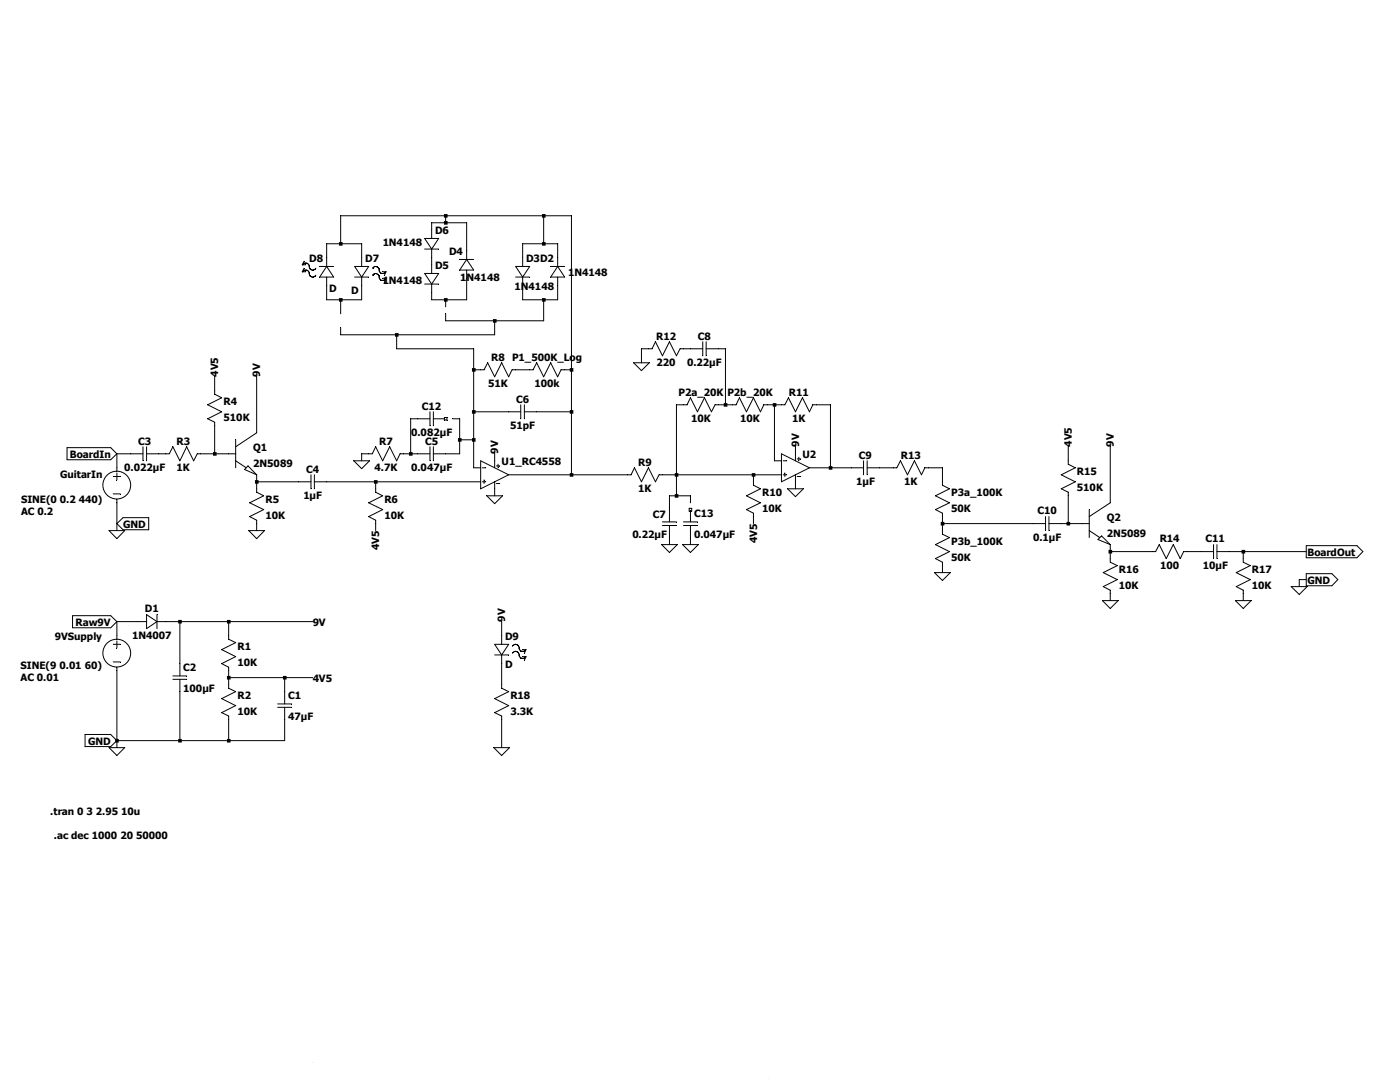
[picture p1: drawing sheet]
<svg xmlns="http://www.w3.org/2000/svg" width="279mm" height="216mm" viewBox="0 0 279 216" stroke-linecap="round" stroke-linejoin="round" font-family="sans-serif">
<g fill="none" stroke="#000" stroke-width=".2">
<path d="M102.9 53.2h2.8l-1.4 2.1zM102.9 55.3h2.8M104.3 51.4v1.8M104.3 55.3v1.7M109.9 53.2h2.8M111.3 53.2l1.4 2.1h-2.8zM111.3 51.4v1.8M111.3 55.3v1.7M42.8 78v.7l1.4 .7-2.8 1.4 2.8 1.4-2.8 1.4 1.4 .6v.8M95.9 73.8h.7l.7-1.4 1.4 2.8 1.4-2.8 1.4 2.8 .7-1.4h.7M105.7 73.8h.7l.7-1.4 1.4 2.8 1.4-2.8 1.4 2.8 .7-1.4h.7M129.4 69.6h.7l.7-1.4 1.4 2.8 1.4-2.8 1.4 2.8 .7-1.4h.7"/>
<path d="M137.8 69.6h2.5M140.3 68.2v2.8M140.9 69.6h2.5M140.9 68.2v2.8M22.6 95.1h1.4M22.6 98.6h1.4M23.3 93.3v.7M23.3 94.4v1.4M23.3 99.6v.7M26.1 90.6h2.4M28.5 89.2v2.7M29.3 90.6h2.4"/>
<path d="M29.3 89.2v2.7M33.1 90.6h.7l.7-1.4 1.4 2.7 1.4-2.7 1.4 2.7 .7-1.3h.6M45.6 90.6h1.4M47 91.9l2.1 1.4M47 87.8v5.5M49.5 93l1.7 1.7-2.4-1zM51.2 86.4l-4.2 2.8M51.2 97.5v.7l1.4 .7-2.8 1.4 2.8 1.4-2.8 1.4 1.4 .7v.7M59.6 96.1h2.5M62.1 94.7v2.8M62.7 96.1h2.5M62.7 94.7v2.8"/>
<path d="M73.6 90.6h.7l.7-1.4 1.4 2.7 1.4-2.7 1.4 2.7 .6-1.3h.8M75 97.5v.7l1.4 .7-2.8 1.4 2.8 1.4-2.8 1.4 1.4 .7v.7M83.4 90.6h2.4M83.4 83.6h2.4M85.8 82.2v2.8M85.8 89.2v2.7M86.5 90.6h2.4M86.5 82.2v2.8M86.5 89.2v2.7M86.5 83.6h2.4M88.7 83.3h.5v.5h-.5zM95.9 91.9l5.6 2.8-5.6 2.8z"/>
<path d="M96.3 96.1h.6M96.3 93.3h.6M96.6 95.8v.7M98.7 91.9v1.4M98.7 96.1v1.4M99.1 93h.6M99.1 96.5h.6M99.4 92.6v.7M101.5 82.2h2.4M103.9 80.8v2.8M104.6 82.2h2.5M104.6 80.8v2.8"/>
<path d="M125.2 94.7h.7l.7-1.4 1.4 2.8 1.4-2.8 1.4 2.8 .7-1.4h.7M136.4 80.8h.7l.7-1.4 1.4 2.8 1.4-2.8 1.4 2.8 .7-1.4h.7M146.2 80.8h.7l.7-1.4 1.4 2.8 1.4-2.8 1.4 2.8 .6-1.4h.8M150.4 96.1v.7l1.4 .7-2.8 1.4 2.8 1.4-2.8 1.4 1.4 .7v.7M156 80.8h.6l.8-1.4 1.3 2.8 1.4-2.8 1.4 2.8 .7-1.4h.7M156 90.6l5.5 2.7-5.5 2.8zM156.3 94.7h.7M156.3 91.9h.7M156.6 94.4v.7M158.7 90.6v1.3M158.7 94.7v1.4M159.1 95.1h.7"/>
<path d="M159.1 91.6h.7M159.4 91.2v.7M169.9 93.3h2.4M172.3 91.9v2.8M173.1 93.3h2.4M173.1 91.9v2.8M178.3 93.3h.7l.7-1.4 1.4 2.8 1.4-2.8 1.4 2.8 .7-1.4h.7M188.1 96.1v.7l1.4 .7-2.8 1.4 2.8 1.4-2.8 1.4 1.4 .7v.7M213.2 91.9v.7l1.4 .7-2.8 1.4 2.8 1.4-2.8 1.4 1.4 .7v.7M132.2 104.1h2.8M132.2 104.9h2.8M133.6 101.7v2.4"/>
<path d="M133.6 104.9v2.4M188.1 105.9v.7l1.4 .7-2.8 1.4 2.8 1.4-2.8 1.4 1.4 .7v.7M206.2 104.5h2.5M208.7 103.1v2.8M209.3 104.5h2.5M209.3 103.1v2.8M216 104.5h1.4M217.4 105.9l2.1 1.4M217.4 101.7v5.6M219.1 107.7l.7-.8 1.8 1.8zM221.6 100.3l-4.2 2.8M221.6 111.5v.7l1.4 .7-2.8 1.4 2.8 1.4-2.8 1.4 1.4 .7v.6"/>
<path d="M230 110.1h.6l.8-1.4 1.3 2.8 1.4-2.8 1.4 2.8 .7-1.4h.7M239.7 110.1h2.5M242.2 108.7v2.8M242.9 110.1h2.4M242.9 108.7v2.8M248.1 111.5v.7l1.4 .7-2.8 1.4 2.8 1.4-2.8 1.4 1.4 .7v.6M22.6 128.6h1.4M22.6 132.1h1.4M23.3 126.8v.8M23.3 127.9v1.4M23.3 133.1v.7M27.5 124h1.8"/>
<path d="M29.3 122.6l2 1.4-2 1.4zM31.3 122.6v2.8M31.3 124h1.8M34.5 134.9h2.8M34.5 135.6h2.8M35.9 132.4v2.5M35.9 135.6v2.4M45.6 126.8v.8l1.4 .6-2.8 1.4 2.8 1.4-2.8 1.4 1.4 .7v.7M45.6 136.6v.7l1.4 .7-2.8 1.4 2.8 1.4-2.8 1.4 1.4 .7v.7M56.8 138v2.5M55.4 140.5h2.8M55.4 141.1h2.8"/>
<path d="M56.8 141.1v2.5"/>
<circle cx="23.3" cy="96.8" r="2.77"/>
<circle cx="23.3" cy="130.3" r="2.77"/>
</g>
<path d="M136.4 104.1h2.8M136.4 104.9h2.8M137.5 101.4h.5v.6h-.5zM137.8 101.7v2.4M137.8 104.9v2.4" fill="none" stroke="#000" stroke-width=".2"/>
<g fill="none" stroke="#000" stroke-width=".2">
<path d="M60.4 54.3l.3-.4a.86 .86 0 0 1 1.1 1 .68 .68 0 0 0 .6 .4 .68 .68 0 0 0 .6-.4M60.4 52.9l.3-.4a.86 .86 0 0 1 1.1 1 .68 .68 0 0 0 .6 .4 .68 .68 0 0 0 .6-.4M60.7 53.6l-.4 .6h.7M60.7 52.2l-.4 .6h.7M63.8 53.2h2.8M65.2 53.2l1.4 2.1h-2.8zM65.2 53.2v-4.6h7v4.6M65.2 55.3v4.5h7v-4.5M68 48.6v-5.5h46v51.6M68 59.8v2.8M70.8 55.3h2.8M70.8 53.2h2.8l-1.4 2.1z"/>
<path d="M74.3 54.9a.74 .74 0 0 1 .9-.3 .74 .74 0 0 1 .5 .9 .71 .71 0 0 0 .6 .5 .71 .71 0 0 0 .7-.4M74.3 53.6a.74 .74 0 0 1 .9-.4 .74 .74 0 0 1 .5 .9 .71 .71 0 0 0 .6 .5 .71 .71 0 0 0 .7-.4M76.4 54.2h.6l-.3 .7M76.4 55.6h.6l-.3 .7M84.8 56.7h2.7M84.8 54.6h2.7l-1.4 2.1zM84.8 49.7h2.7M84.8 47.6h2.7l-1.4 2.1zM86.1 47.6v-3.2h7v7.4M86.1 49.7v4.9M88.9 43.1v1.3M88.9 59.8v1.4"/>
<path d="M91.7 51.8h2.8M93.1 51.8l1.4 2.1h-2.8zM93.1 53.9v5.9h-7v-3.1M104.3 51.4v-2.8h7v2.8M104.3 57v2.8h7v-2.8M108.5 59.8v4.2h-19.6v-1.4M108.5 43.1v5.5M42.8 75.2v2.8M51.2 75.2v11.2M79.2 66.8v2.8h15.3v23.7h1.4M94.5 73.8h1.4M98.7 64v2.8h-30.7v-1.4"/>
<path d="M102.9 73.8h2.8M112.7 73.8h1.3M126.4 72.4h3.2l-1.6 1.6zM129.4 69.6h-1.4v2.8M136.4 69.6h1.4M143.4 69.6h1.4v11.2M13.4 89.3h8.7l1.2 1.3-1.2 1.1h-8.7zM23.3 90.6h2.8M23.3 90.6v2.7M31.7 90.6h1.4M40 90.6h5.6M42.8 85v5.6"/>
<path d="M51.2 94.7v2.8M51.2 96.1h8.4M65.2 96.1h30.7M70.6 91.9h3.1l-1.5 1.6zM73.6 90.6h-1.4v1.3M75 96.1v1.4M80.6 90.6h2.8M83.4 83.6h-1.4v7M90.3 83.6h1.4v7h-2.8M91.7 87.8h2.8M94.5 82.2h7M97.2 98.9h3.1l-1.6 1.6z"/>
<path d="M98.7 90.6v1.3M98.7 97.5v1.4M101.5 94.7h23.7M107.1 82.2h6.9M132.2 94.7h23.8M136.4 80.8h-1.4v18.1M143.4 80.8h2.8M150.4 94.7v1.4M153.2 80.8h2.8M154.6 80.8v11.1h1.4M157.2 97.5h3.1l-1.6 1.6zM158.7 89.2v1.4"/>
<path d="M158.7 96.1v1.4M161.5 93.3h8.4M162.9 80.8h2.8v12.5M175.5 93.3h2.8M185.3 93.3h2.8v2.8M213.2 89.2v2.7M213.2 98.9v5.6M221.6 89.2v11.1M21.8 105.9h3.1l-1.6 1.6zM23.3 104.5l1.3-1.2h5.1v2.4h-5.1zM23.3 100.3v5.6M49.7 105.9h3.1l-1.6 1.6z"/>
<path d="M51.2 104.5v1.4M75 104.5v1.4M132 108.7h3.2l-1.6 1.5zM133.6 107.3v1.4M136.2 108.7h3.2l-1.6 1.5zM137.8 100.3v-1.4h-4.2v2.8M137.8 107.3v1.4M150.4 103.1v1.4M186.5 114.3h3.2l-1.6 1.5zM188.1 103.1v2.8M188.1 112.9v1.4M188.1 104.5h18.1"/>
<path d="M211.8 104.5h4.2M220 119.8h3.1l-1.5 1.6zM221.6 108.7v2.8M221.6 118.4v1.4M221.6 110.1h8.4M236.9 110.1h2.8M245.3 110.1h15.4M246.5 119.8h3.2l-1.6 1.6zM248.1 110.1v1.4M248.1 118.4v1.4M257.7 117.1h3.2l-1.6 1.5zM260.7 108.9h10.1l1.2 1.2-1.2 1.2h-10.1z"/>
<path d="M260.7 114.5h5.1l1.2 1.2-1.2 1.2h-5.1zM260.7 115.7h-1.4v1.4M14.5 122.9h7.6l1.2 1.1-1.2 1.3h-7.6zM23.3 124v2.8M23.3 133.8v15.4M23.3 124h4.2M33.1 124h29.3M35.9 124v8.4M35.9 138v9.8M45.6 124v2.8M45.6 133.8v2.8M45.6 135.2h16.8"/>
<path d="M56.8 135.2v2.8M98.7 130.7h2.8M98.7 128.6h2.8l-1.4 2.1zM100.1 124v4.6M100.1 130.7v6.6l1.4 .7-2.8 1.4 2.8 1.4-2.8 1.4 1.4 .7v6.3M102.3 128.9a.74 .74 0 0 1 .9-.2 .74 .74 0 0 1 .4 .8 .67 .67 0 0 0 .6 .5 .67 .67 0 0 0 .7-.4M102.3 130.3a.74 .74 0 0 1 .9-.3 .74 .74 0 0 1 .4 .9 .67 .67 0 0 0 .6 .5 .67 .67 0 0 0 .7-.4M104.3 129.6h.7l-.4 .7M104.3 131h.7l-.4 .7M17 146.6h5.1l1.2 1.2-1.2 1.2h-5.1zM21.8 149.2h3.1l-1.6 1.5zM45.6 143.6v4.2"/>
<path d="M56.8 143.6v4.2h-33.5M98.6 149.2h3.1l-1.6 1.5z"/>
</g>
<path d="M23 147.4h.7v.8h-.7zM35.6 123.7h.7v.7h-.7zM35.6 147.4h.7v.8h-.7zM42.5 90.2h.7v.7h-.7zM45.3 123.7h.7v.7h-.7zM45.3 134.9h.7v.7h-.7zM45.3 147.4h.7v.8h-.7zM50.9 95.8h.7v.7h-.7zM56.5 134.9h.7v.7h-.7zM67.6 48.3h.8v.7h-.8zM67.6 59.5h.8v.7h-.8zM74.6 95.8h.8v.7h-.8zM78.8 66.5h.7v.7h-.7zM81.6 90.2h.7v.7h-.7zM88.6 42.7h.7v.7h-.7zM88.6 44.1h.7v.7h-.7zM88.6 59.5h.7v.7h-.7zM91.4 87.4h.7v.7h-.7zM94.2 73.4h.7v.8h-.7zM94.2 81.8h.7v.7h-.7zM94.2 87.4h.7v.7h-.7zM98.4 63.7h.7v.7h-.7zM108.2 42.7h.7v.7h-.7zM108.2 48.3h.7v.7h-.7zM108.2 59.5h.7v.7h-.7zM113.7 73.4h.7v.8h-.7zM113.7 81.8h.7v.7h-.7zM113.7 94.4h.7v.7h-.7zM134.7 94.4h.7v.7h-.7zM134.7 98.6h.7v.7h-.7zM144.4 80.4h.8v.8h-.8zM150 94.4h.7v.7h-.7zM154.2 80.4h.7v.8h-.7zM165.4 93h.7v.7h-.7zM187.7 104.1h.8v.8h-.8zM212.9 104.1h.7v.8h-.7zM221.2 109.7h.8v.7h-.8zM247.8 109.7h.7v.7h-.7z" fill-rule="evenodd" fill="#000"/>
<g fill="#fff">
<path d="M4.3 211.1a1.51 1.51 0 0 1 1.9-.6 1.2 1.2 0 0 1-.3 2.1v.1l2-.1a6.4 6.4 0 0 1 2.9-.2 1.27 1.27 0 0 1 .2 2 6.1 6.1 0 0 1-5 1.5h-1.5a1.39 1.39 0 0 1 1.3-1.3l2.4-1 .2 1a10.5 10.5 0 0 1-4.2 .1 1.66 1.66 0 0 1-.4-2.5z"/>
<path d="M6.3 215.2a1.6 1.6 0 0 1 2.6 0v.7h-2.8z"/>
<path d="M8.9 214.2l7.6-1.6 2.6-.4 .1 2.1h-.3l-.2-.7 .6 .6-1.2 1.2-.7 .5h-2.8a.99 .99 0 0 1 .7-1.1l1.3-.9 1.3-1.2a1.41 1.41 0 0 1 2.3 .3 1.07 1.07 0 0 1-1 1.3l-9.5 1.6a.95 .95 0 0 1-1.2-.4 .95 .95 0 0 1 .4-1.3z"/>
<path d="M9.4 212.7l1.2-.4a16.2 16.2 0 0 0 5.6-1.2 1.1 1.1 0 0 1 1.2 .7 1.1 1.1 0 0 1-.5 1.3l-.4 .3-.7 1.8a1.06 1.06 0 0 1-1.4 .6 1.06 1.06 0 0 1-.6-1.4l.5-1 .2 .5-3.8 .6-.9-1.9a7.3 7.3 0 0 1 3.7-.7h2.4l1.3-.2a1.06 1.06 0 0 1 .9 1.6 8.8 8.8 0 0 1-4.3 2.3 1.2 1.2 0 0 1-.9-1.8 2.7 2.7 0 0 1 1.8-1.5 11 11 0 0 1 5.1-.4 1.17 1.17 0 0 1 0 2 9.3 9.3 0 0 0-3.3 2 1.4 1.4 0 0 1-1.6-.4l-.1-.3a1.26 1.26 0 0 1 .6-1.3 11.4 11.4 0 0 1 5.9-2.5 1.19 1.19 0 0 1 1.1 .8 1.19 1.19 0 0 1-.4 1.3l-.9 .6-.6-1.5 1.5-.6a1.21 1.21 0 0 1 1.4 .5 1.21 1.21 0 0 1-.1 1.5 3.9 3.9 0 0 1-3.9 1.9 1.16 1.16 0 0 1-.3-1.3 1.16 1.16 0 0 1 1-.8 34.4 34.4 0 0 1 11.4 1.2l.3 .3 .1 .6h-11.6l-.6-2 .9 2-.9-2 .6-.2 .2 1.2-.3 .1a1.6 1.6 0 0 1-1.7 .6 1.18 1.18 0 0 1-.3-2l.6-.5 .5 1-1.8 .8-.3-.9-.5-.9 .5 .8-1.5 .3-.6-1.3 .5 1.1-3.3 .1-1.6 .4a1.1 1.1 0 0 1-1.4-.3 1.1 1.1 0 0 1 .1-1.5z"/>
<path d="M16.7 212l.4-.3a19.3 19.3 0 0 1 9.6-1.5 1.42 1.42 0 0 1 1.1 1.3 1.42 1.42 0 0 1-.8 1.4l-3 1.1-1.9 .5-.7-1.6a191.6 191.6 0 0 1 23.3-.1l3.6 .5a1.09 1.09 0 0 1 .8 1.1 1.09 1.09 0 0 1-.8 1l-1.5 .2-12.4 .3h-6.7a.99 .99 0 0 1-.6-1.2 .99 .99 0 0 1 1.2-.7l8.2 .1a2.44 2.44 0 0 1 2.5 1.1v.7h-10.7a.97 .97 0 0 1-1.2-.8 .97 .97 0 0 1 1-1.1h6.3l7-.4 5-.1-.3 1.6a137.9 137.9 0 0 0-23.8-.1l-2.3 .1a1.1 1.1 0 0 1-1.4-.7 1.1 1.1 0 0 1 .7-1.4l4.8-1.3-.1 .6-2.8 .3-1.9 .5-.2-.6 3.7-.2a102.7 102.7 0 0 0 16.4-1.2 1.06 1.06 0 0 1 1.2 .9 1.06 1.06 0 0 1-.9 1.2l-2.9 .4-8.9 1.6 .3-1.4h2.4v2l-2.9 .1a1.02 1.02 0 0 1 .6-1.6 8.4 8.4 0 0 1 3.9-.8 1.07 1.07 0 0 1 .9 .8 1.07 1.07 0 0 1-.4 1.2l-.6 .3-.6 .1h-6a1.19 1.19 0 0 1-1-1.2 1.19 1.19 0 0 1 1-1.2l13.2-2.3 .4 2.1a99.2 99.2 0 0 1-16 1.1l-3.7 .2-2.6-.1a1.23 1.23 0 0 1-.4-2z"/>
<path d="M21.3 211.9l1.1-.6 3.4-1.3a1.7 1.7 0 0 1 2.3 0l.2 .5 .3 .3 .2 .4a27.7 27.7 0 0 0 5.9 .5 1.17 1.17 0 0 1 1 1.1 1.17 1.17 0 0 1-.9 1.2h-5.3a1.34 1.34 0 0 1-.9-1.5 1.34 1.34 0 0 1 1.3-1.1l8.7 .3a40 40 0 0 1 13.8 .7 1.22 1.22 0 0 1 .5 1.2 1.22 1.22 0 0 1-.9 1h-11l-.4-1.7 11.2 1.2a59.6 59.6 0 0 1 11.6 .8 1.02 1.02 0 0 1 .9 1h-10.6a65.2 65.2 0 0 1-15-1.2 1.14 1.14 0 0 1-.8-1.2 1.14 1.14 0 0 1 1-1h11.1l-.4 1.5a36.8 36.8 0 0 0-10.9-.2h-2.7l-4.1-.3 .1-1.6h.8l-.3 1.9-5.1-.6a1.16 1.16 0 0 1-.9-1.2l-2.2 .9-.1-.1a27.2 27.2 0 0 1 5.6 1.5 .97 .97 0 0 1 .2 1.3 .97 .97 0 0 1-1.2 .3l-6.9-1.6a1.28 1.28 0 0 1-1.3-1 1.28 1.28 0 0 1 .7-1.4z"/>
<path d="M49.5 212.3l.4-.3 .6-.1 26.4 .1 3.8 .2h9.2a38 38 0 0 0 10.8-.1l3-.9 6-.5 23.4-.1 7.1-.5h5.8l4.3-.3h5.1l3.8 .3a33.1 33.1 0 0 1 14 1.7 98.1 98.1 0 0 0 22.5 2l5.2 .2 1.3-.4 9.4-1.7 1.6-.2 8.2-.3a131.4 131.4 0 0 1 15.9-.5 71.3 71.3 0 0 1 17.5 .2l4.7 .1a141.7 141.7 0 0 0 13.2 1l1.2 .2a1.64 1.64 0 0 1 1.5 .8 1.56 1.56 0 0 1-1.7 1.8l-1.8 .1a77.8 77.8 0 0 1-13.4-1.1l-5-.2a1.06 1.06 0 0 1-1.1-1.2 1.06 1.06 0 0 1 1.3-.9 64.7 64.7 0 0 0 19.1 2l.7 1.9-1.4 .1a12.5 12.5 0 0 1-4.3 .2h-2.7a1.25 1.25 0 0 1 1.6-1.1l1.4-.3a14.7 14.7 0 0 1 7.4-.9 1.06 1.06 0 0 1 .6 1.1 1.06 1.06 0 0 1-.8 .9 65.1 65.1 0 0 1-22.2-1.9 1.06 1.06 0 0 1-.6-1.2 1.06 1.06 0 0 1 1-.8l5.1 .2a74.1 74.1 0 0 0 14.2 1.1l-.6 1.3-6.3-.3-6.6-.7-4.6-.1a70 70 0 0 0-17.3-.2 127.7 127.7 0 0 0-15.8 .5l-8.4 .3-11.4 2.1h-.7a160.6 160.6 0 0 1-24.3-1.3l-11.2-2.4h-6.4l-3.8-.3-15.1 .3-7.1 .5h-20.5l-2.9 .1-6.5 .7a18.6 18.6 0 0 1-7.6 1.1l-5.9-.3h-9.1l-3.8-.2-25-.1 .7-1.8h4.1l2.1-.3-.1 1.8-3.4 .3 .2-1.2 10.1 .7a1.06 1.06 0 0 1 1.2 1 1.06 1.06 0 0 1-1 1.1l-5.5 .1-3.8 .2h-4.8a1.06 1.06 0 0 1 .8-1.6 68.9 68.9 0 0 1 13.7-.7 1.08 1.08 0 0 1 .6 1.3 1.08 1.08 0 0 1-1.2 .7l-12.3-.8a1.2 1.2 0 0 1-1.1-.9 1.2 1.2 0 0 1 .6-1.4 13.2 13.2 0 0 1 6-.9l1.8-.4a1.11 1.11 0 0 1 1.2 .7 1.11 1.11 0 0 1-.5 1.3l-.6 .3a26.5 26.5 0 0 1-10.8 .4 1.05 1.05 0 0 1-.4-1.6z"/>
<path d="M229 212l.2-.2a41.4 41.4 0 0 1 11 .5l6.6 1a1.06 1.06 0 0 1 .8 1.2 1.06 1.06 0 0 1-1.2 .9 74.3 74.3 0 0 0-15.2-1.6l.4-1.3 2 .5a206.3 206.3 0 0 0 20.9 1.6 1.03 1.03 0 0 1 1 1.3h-5.5a1.05 1.05 0 0 1 1-1.1l3.4-.2a1.03 1.03 0 0 1 1.1 1.3h-6.9a76.2 76.2 0 0 1-16.6-1.1 6.1 6.1 0 0 1-3.1-1.2 1.19 1.19 0 0 1 .1-1.6z"/>
<path d="M232.1 213.9a3.5 3.5 0 0 1 2.4-.5l13-.3 12.6-.4 .5 1.6h-13.4a1.08 1.08 0 0 1-1.1-1.3 1.08 1.08 0 0 1 1.5-.8 40.1 40.1 0 0 0 8.6 2l3.7 .7a1.04 1.04 0 0 1 .9 1h-.8a32.5 32.5 0 0 1-13.2-1.7 1.06 1.06 0 0 1-.7-1.2 1.06 1.06 0 0 1 1.1-.8h12.8a3.5 3.5 0 0 1 3 .7 1.06 1.06 0 0 1-.5 1.6l-.8 .2a596.9 596.9 0 0 1-27.1 .8v-1.5a1.44 1.44 0 0 1 1.6 .8 .88 .88 0 0 1-.2 1 .88 .88 0 0 1-.9 .1h-2.1a1.18 1.18 0 0 1-1.1-.7 1.18 1.18 0 0 1 .2-1.3z"/>
<path d="M250.2 215l1.6-.4 4.2-.2a1.74 1.74 0 0 1 1.9 .3 .95 .95 0 0 1 .1 1.2h-2.1v-.3l.2-.6 .2 .9h-6.5l.1-.5z"/>
<path d="M241.4 212l1.1-.6a1.13 1.13 0 0 1 1.5 .2 1.13 1.13 0 0 1 0 1.5l-1.3 2.8h-2.1l.3-1.3 1.2-2.4 1.8 .8-.1 .1 .7 .5 1.5 .8a1.06 1.06 0 0 1 .5 1.5h-.3a5.2 5.2 0 0 1-3.9-1.3l-.9-.8a1.33 1.33 0 0 1 0-1.8z"/>
<path d="M235.9 215.3l.7-.4a12.4 12.4 0 0 0 4.3-1.3l.2-.2 2 .6h3.9l.5-.1 1.2-.9h-.2a4.5 4.5 0 0 0-3.3 .9l-2.6 2h-1.7v-.7a18.4 18.4 0 0 1 3.7-3.5 8.3 8.3 0 0 1 5.8-.5 1.71 1.71 0 0 1 .2 3l-.8 .7a3 3 0 0 1-3.1 1h-4a1.2 1.2 0 0 1-1.6-1.1 1.65 1.65 0 0 1 .8-2.5 1.32 1.32 0 0 1 1.3 .8 1.32 1.32 0 0 1-.3 1.4 3.1 3.1 0 0 1-3.3 1.4h-3.8z"/>
<path d="M233.4 214.9a4.8 4.8 0 0 1 3.1-1 1.28 1.28 0 0 1 .5 2h-2.6v-.2l.4 .2h-1.6v-.7z"/>
<path d="M220.9 210.6a6.7 6.7 0 0 1 5.1-1 26.7 26.7 0 0 1 9 3.6 2.66 2.66 0 0 1 1.4 2.7h-2.1v-.4a5.1 5.1 0 0 0-2.3-1.6 19.2 19.2 0 0 0-7.1-2.2l-1.7 .1-.7 .3 1.7 .8 4.8 1.7a1.04 1.04 0 0 1 .6 1.3h-1.4l-4.7-1a5 5 0 0 1-3.1-1.9 1.92 1.92 0 0 1 .5-2.4z"/>
<path d="M223 212.6a6.5 6.5 0 0 1 3.8-.9 18.3 18.3 0 0 1 7.9 .6 1.47 1.47 0 0 1 .8 1.4 1.47 1.47 0 0 1-.9 1.2l-.9 .5a14.6 14.6 0 0 1-5.7 0l-.6 .5h-3.8a.93 .93 0 0 1 .7-1 6.1 6.1 0 0 0 2.9-1.5l1.1-.1 1.7 .2h1.8v.4a33.6 33.6 0 0 0-6.7 .1 1.05 1.05 0 0 1-.5 1.2 1.05 1.05 0 0 1-1.2-.1 1.54 1.54 0 0 1-.4-2.5z"/>
<path d="M202.9 215.3l.7-.4 1.6-.3a18.5 18.5 0 0 1 5.4-.6h3l4.9-.7h6.9a1.06 1.06 0 0 1 1.2 .9 1.06 1.06 0 0 1-1.1 1.2h-5.8l.4-1.2 3.7 .1 3.3-.3a1.07 1.07 0 0 1 1.1 .6 1.07 1.07 0 0 1-.2 1.3h-8.9a.96 .96 0 0 1-.2-1 .96 .96 0 0 1 1-.6h5.4l1.9-.3a.99 .99 0 0 1 1.1 .8 .99 .99 0 0 1-.6 1.1h-10.2a1.11 1.11 0 0 1-1.1-.8 1.11 1.11 0 0 1 .6-1.2 5.1 5.1 0 0 1 3.4-.6h5.1a1.06 1.06 0 0 1 1.1 1.1 1.06 1.06 0 0 1-1.2 1h-6.8a47 47 0 0 1-11 .5h-4.9z"/>
<path d="M167 211.5l.3-.3 .6-.1a80.4 80.4 0 0 1 14.1 .1l16.5 1.7 3 .3h2.4l.8-.1a1.95 1.95 0 0 1 1.6-1.2l.2-.1a19.8 19.8 0 0 1 7.3 .6 17.9 17.9 0 0 1 5.4 1.1 1.1 1.1 0 0 1 .6 1.4 1.1 1.1 0 0 1-1.3 .7l-1.1 .1-1.1 .2h-20.7a1.01 1.01 0 0 1 .8-1l3.2-.8 8.8-.1 3.5-.2h4.4v1.1l-1.3-.3-1.4-.1a26.7 26.7 0 0 0-6.3-.7l-.7 .2a2.27 2.27 0 0 1-2 1.3l-4.6-.1-11.8-1.3a111.3 111.3 0 0 0-18.9-.8l.4-1.7 4.3 .2 4.5 .1 .2-.2a19.1 19.1 0 0 1 7.1 .5 66.2 66.2 0 0 0 10.7-.1h10.1l.9-.2 5.5-.2-.1 .9a18.8 18.8 0 0 0-8-.5l-9.6 .3-1.8 .3a13.3 13.3 0 0 1-7.3 .1 36 36 0 0 0-8.6 .2l-2.7 1.8a1.21 1.21 0 0 1-1.5 .2 1.21 1.21 0 0 1-.5-1.4l.6-.6 .4-.1h2.5l11 1.1a1.06 1.06 0 0 1 1 1.2 1.06 1.06 0 0 1-1.2 .9l-9-1-4.3-.1a1.04 1.04 0 0 1-1.1-.9 1.04 1.04 0 0 1 1-1.1l3.2-2a34.8 34.8 0 0 1 11.7 .1 19 19 0 0 0 5.3-.6l.7-.2 10.5-.3a20.7 20.7 0 0 1 9.3 .8 1.36 1.36 0 0 1 1.6 1 1.36 1.36 0 0 1-.8 1.6 21.9 21.9 0 0 1-7.6 .6l-1.4 .2-9.7 .1a65.5 65.5 0 0 1-11.1 0l-3.3-.6h-2.7l-.9 .3-4.7-.1-2.4-.2a12.5 12.5 0 0 1-4.2-.4 1.06 1.06 0 0 1-.3-1.6z"/>
<path d="M169.1 214.9l.4-.2a5.9 5.9 0 0 0 2.6-.6l1-.1a3.1 3.1 0 0 1 2.8-.3l3.2 .6a1.05 1.05 0 0 1 .6 1.6h-.6a11.8 11.8 0 0 1-4.1-.3 4.3 4.3 0 0 1-2.7 .3h-3.4a1.03 1.03 0 0 1 1.2-1.3 100.5 100.5 0 0 1 13.7-.6l.4-.2h2.7l2.7 .3 .5 .2a1.03 1.03 0 0 1 1.2 .4 1.03 1.03 0 0 1-.1 1.2h-8.9a1.09 1.09 0 0 1 1.2-1.1l.7-.2h4.2a3.2 3.2 0 0 1 2.8 0 .86 .86 0 0 1 0 1.3h-22.3v-.7z"/>
<path d="M154.6 212.5l.7-.3h6.1l1.1-.2 3.2-.9 2.8 .1 9.4 .7a1.18 1.18 0 0 1 1.2 1.2 1.18 1.18 0 0 1-1.1 1.2h-5l-3.4 .3v-.3h4.2a.96 .96 0 0 1 1 .6 .96 .96 0 0 1-.2 1h-7.8a1.24 1.24 0 0 1-1.3-.6 1.24 1.24 0 0 1 .2-1.4 6.6 6.6 0 0 1 3.6-1.4l3.7-.3h3.2l-.1 1.7-7.7-.6h-2.6l-3.6 .9-6.9 .1a1.06 1.06 0 0 1-1-1.1 1.06 1.06 0 0 1 1.2-1 94.1 94.1 0 0 1 16.7 1.5l4.8 .3a.98 .98 0 0 1 1 .8 .98 .98 0 0 1-.6 1.1h-20a1.34 1.34 0 0 1 1.4-1.2l.8-.1a5.9 5.9 0 0 1 3.4-.8l5.7 .2h8.1a1.07 1.07 0 0 1 1.1 .6 1.07 1.07 0 0 1-.2 1.3h-.3a48.8 48.8 0 0 1-10.6-.8 82.9 82.9 0 0 0-11.9-.9 1.06 1.06 0 0 1-.3-1.7z"/>
<path d="M108.3 215.1l1.2-.5a19.9 19.9 0 0 1 6.8-.8 121.8 121.8 0 0 0 19.7-.2l1.8-.1 .7-.2 11.8-.1a2.91 2.91 0 0 0 1.8-.6l.9-.2a1.54 1.54 0 0 1 2.5 .2 19.9 19.9 0 0 0 5.5 .3l-.2 .7a67.9 67.9 0 0 0-13.9-1.9l.5-1.1a70.7 70.7 0 0 0 12.6 2.3h1.6v.3l-.3-.1a10.6 10.6 0 0 0-6.1-1.3 3.9 3.9 0 0 0-2.7 1.1 92.9 92.9 0 0 0 14.3 1.8 1 1 0 0 1 .5 1.2h-9.3a1.01 1.01 0 0 1 1-1.3h7.4a1.01 1.01 0 0 1 .9 1.3h-3.6a45.3 45.3 0 0 1-12.8-1.2l-.3-.2a2.85 2.85 0 0 1 1.4-4 9.2 9.2 0 0 1 7.2-.4l2.7 1 2.4 .7a1.53 1.53 0 0 1 .8 1.5 1.53 1.53 0 0 1-1.1 1.3 18.1 18.1 0 0 1-9-.2l-9.6-2.1a1.58 1.58 0 0 1-1.7-.9 1.47 1.47 0 0 1 1.5-1.8 75.4 75.4 0 0 1 18.5 2.5 1.44 1.44 0 0 1 0 2.3 18.7 18.7 0 0 1-10 0 1.23 1.23 0 0 1-.4-1.5l.8 1.4-1.3 .3-.9 .5-1 .2-12 .1-.5 .2-2.1 .1a144.1 144.1 0 0 1-16.4 .2h-11.9l.1-.5z"/>
<path d="M59.9 212.8l.9-.4 2.9-.4 9.6-.1a2.94 2.94 0 0 1 2.8 0 1.46 1.46 0 0 1-.4 2.3 2.91 2.91 0 0 1-2.5 1.2l-1.6 .2h-7.6a1.5 1.5 0 0 1-1.5-1.5 2.02 2.02 0 0 1 1.9-1.3l14.9-.1 .5-.2 .1 1.3h-1.4a1.23 1.23 0 0 1-1-1.2 1.23 1.23 0 0 1 1-1.2 23.3 23.3 0 0 1 8.3 .2l15.5 .1 3.2 .2h14.4l6.3 .8h2.8h7.2l1.2-.2h10.5l1.9-.2a2.92 2.92 0 0 1 2.5 .2 1.06 1.06 0 0 1 .2 1.2 1.06 1.06 0 0 1-1.1 .6l-.6 1.6h-2v-.2a4.6 4.6 0 0 1 1.6-3.3 1.63 1.63 0 0 1 2.1 .4 1.14 1.14 0 0 1-.2 1.2 1.14 1.14 0 0 1-1.2 .3l-2.4 .2-11.2 .1-1.3 .2a71.3 71.3 0 0 1-16.4-.7l-14.3-.1-3.3-.2h-14.1l-5-.5h-2.8l.4-1.6h1.4a1.28 1.28 0 0 1 1.3 1.3 1.28 1.28 0 0 1-1.4 1.2l-2.3 .6h-14.1l.4-1.3h5.5l1.6-.2 .1 .7-9.4 .1v-.3l2.2 .5h10.3l1.8-.2 6.8-.1 .9-.2 2.2-.1 2.2-.4h18.6a1.07 1.07 0 0 1 1.2 .9 1.07 1.07 0 0 1-1 1.2l-3.4-.1a8.3 8.3 0 0 0-5.5-.4l-1.1 .6-.1 .3-.7 .1a56.2 56.2 0 0 1-13.4-1.1 69.7 69.7 0 0 0-14.1-.9l-.7 .2 3 .5a.9 .9 0 0 1 .6 1.3h-4.7a1.69 1.69 0 0 1-1.5-.2 2.5 2.5 0 0 1 1.1-3.1 4.4 4.4 0 0 1 2.9-.9 86 86 0 0 1 13.6 1 95.9 95.9 0 0 0 12.5 1.3l1.2-.7a1.64 1.64 0 0 1 1.3-.6 10.3 10.3 0 0 1 6.2 .5l2.8 .1a1.07 1.07 0 0 1 1 1.1 1.07 1.07 0 0 1-1.2 1h-18.5l-2 .4-3 .1h-20.7l-3.4-.3a1.2 1.2 0 0 1-1.2-.5l-.4-1.1v-.6z"/>
<path d="M139.2 214.9a2.81 2.81 0 0 1 2.1-.6h7.7a1.06 1.06 0 0 1 .9 1.5l-.4 .1h-10.5v-.6z"/>
<path d="M105.7 213l.7-.3h8.5a1.5 1.5 0 0 0 .8-1.2l.4-.4 1.1-.7h1.5a78.1 78.1 0 0 0 19.3 1.7l1.4-.2-.1 1.6h-1.1a30.8 30.8 0 0 0-9.4-1l-.1-.7 10.4 2.5a1.04 1.04 0 0 1 .7 1.6h-1.1l-5.3-.8-4-1-3.1-.6a1.14 1.14 0 0 1-1-.9 1.14 1.14 0 0 1 .5-1.2 7.1 7.1 0 0 1 5.1-1.1 35.4 35.4 0 0 1 7.5 1.1h3.3a1.06 1.06 0 0 1 .9 .8 1.06 1.06 0 0 1-.5 1.1 6 6 0 0 1-2.8 .7 57.3 57.3 0 0 1-14.4-.3l-7-1.2-.4 .2-.3 .7a1.49 1.49 0 0 1-1.2 1.1l-.7 .3h-1h-7.9a1.06 1.06 0 0 1-1-1.1 1.06 1.06 0 0 1 1.2-1h2.4l1.4-.4a14.3 14.3 0 0 1 4.8-.8 116.7 116.7 0 0 1 16.9 .5 1.05 1.05 0 0 1 .6 1.1 1.05 1.05 0 0 1-.9 .9l-.9 .5-2 .3a62.9 62.9 0 0 0-14.8 1.1l-1-1.3 12.3 .2a.94 .94 0 0 1 1 1.1h-16.4a.99 .99 0 0 1 .7-1.3 57.2 57.2 0 0 1 16.7-1.9h1.9l.8-.2 1.1-.5a1.08 1.08 0 0 1 1.5 .7 1.08 1.08 0 0 1-1.1 1.3 99.8 99.8 0 0 0-19.3-.1l-1.7 .6-1.4 .3h-2.6a1.07 1.07 0 0 1-1.1-.5 1.07 1.07 0 0 1 .2-1.3z"/>
<path d="M148.6 211.4a4.8 4.8 0 0 1 5.1 1.2 1.52 1.52 0 0 1 .4 2 1.52 1.52 0 0 1-2 .5 2.69 2.69 0 0 1-1-1.7 4.4 4.4 0 0 1-.7-3.3 1.86 1.86 0 0 1 2.3-1.2 1.86 1.86 0 0 1 1.2 2.4 7.5 7.5 0 0 1-3.1 4.6h-2.7l-.3-.1a4.2 4.2 0 0 1 2.1-3.8 13.4 13.4 0 0 1 6.3-2 2.37 2.37 0 0 1 .4 4 2.6 2.6 0 0 1-2.6 .4 1.18 1.18 0 0 1-.1-1.9l.7-.5a10.6 10.6 0 0 1 5.9-1.3 123.6 123.6 0 0 1 23.2 2 152.5 152.5 0 0 0 26.3 1.5 19.2 19.2 0 0 0 6.5-1.6l1.3-.4h1.3l.4 .1 .5 .3a13.5 13.5 0 0 1 8.7 .6l2.3 1.6a.91 .91 0 0 1 .4 1.1h-.9a3.7 3.7 0 0 1-2.8-.8 8.3 8.3 0 0 0-5-.7l-2.6 .4h-.7l-.8-.5-1.3 .2a12.9 12.9 0 0 1-7.1 1.4h-9.6a140.1 140.1 0 0 1-22.5-1.9 86.9 86.9 0 0 0-20.1-.9l-1.9 .6-.8-1.5a11.8 11.8 0 0 0-4.3 1.5l-.3-.5 .8-1.2 .9 1 .7-.2-1.9 .6-1.3-.1-.4 1.6a1.12 1.12 0 0 1-.8 .9l-1.9 .1a.97 .97 0 0 1-1.3-.7 .97 .97 0 0 1 .9-1.1l1.2-.2a3.8 3.8 0 0 1 1-2.5z"/>
<path d="M183 215.2l4.1-2.2a9.9 9.9 0 0 1 6.5-1.3 182.2 182.2 0 0 1 26 3 .84 .84 0 0 1 .4 1.2l-9.8-.6a123 123 0 0 0-19.4-1.4l-1.1 .2-3.6 1.8h-3.4z"/>
</g>
<g font-size="2">
<text x="86.8" y="46.7">D6</text>
<text x="61.7" y="52.2">D8</text>
<text x="72.9" y="52.2">D7</text>
<text x="76.4" y="49">1N4148</text>
<text x="86.8" y="53.6">D5</text>
<text x="89.6" y="50.8">D4</text>
<text x="105" y="52.2">D3D2</text>
<text x="65.7" y="58.2">D</text>
<text x="70.1" y="58.6">D</text>
<text x="76.4" y="56.6">1N4148</text>
<text x="91.9" y="56">1N4148</text>
<text x="102.7" y="57.8">1N4148</text>
<text x="113.4" y="55">1N4148</text>
<text x="98" y="72">R8</text>
<text x="102.2" y="72">P1_500K_Log</text>
<text x="130.9" y="67.8">R12</text>
<text x="139.3" y="67.8">C8</text>
<text x="43.6" y="75.2" transform="rotate(-90 43.6 75.2)">4V5</text>
<text x="51.9" y="75.2" transform="rotate(-90 51.9 75.2)">9V</text>
<text x="97.4" y="77.2">51K</text>
<text x="106.7" y="77.2">100k</text>
<text x="131" y="73">220</text>
<text x="137.1" y="73">0.22µF</text>
<text x="44.6" y="80.9">R4</text>
<text x="44.6" y="84">510K</text>
<text x="84.2" y="81.7">C12</text>
<text x="103" y="80.3">C6</text>
<text x="135.4" y="79">P2a_20K</text>
<text x="145.2" y="79">P2b_20K</text>
<text x="157.4" y="79">R11</text>
<text x="27.6" y="88.7">C3</text>
<text x="35.2" y="88.7">R3</text>
<text x="50.5" y="90">Q1</text>
<text x="75.7" y="88.7">R7</text>
<text x="82" y="87">0.082µF</text>
<text x="84.8" y="88.7">C5</text>
<text x="101.8" y="85.6">51pF</text>
<text x="137.9" y="84.2">10K</text>
<text x="147.7" y="84.2">10K</text>
<text x="158.1" y="84.2">1K</text>
<text x="159.5" y="89.2" transform="rotate(-90 159.5 89.2)">9V</text>
<text x="213.9" y="89.2" transform="rotate(-90 213.9 89.2)">4V5</text>
<text x="222.3" y="89.2" transform="rotate(-90 222.3 89.2)">9V</text>
<text x="12" y="95.3">GuitarIn</text>
<text x="14" y="91.4">BoardIn</text>
<text x="24.8" y="93.9">0.022µF</text>
<text x="35.2" y="93.9">1K</text>
<text x="50.5" y="93.1">2N5089</text>
<text x="61.1" y="94.3">C4</text>
<text x="74.8" y="93.9">4.7K</text>
<text x="82" y="93.9">0.047µF</text>
<text x="99.4" y="90.6" transform="rotate(-90 99.4 90.6)">9V</text>
<text x="100.1" y="92.8">U1_RC4558</text>
<text x="127.4" y="92.9">R9</text>
<text x="160.1" y="91.4">U2</text>
<text x="171.4" y="91.5">C9</text>
<text x="179.8" y="91.5">R13</text>
<text x="214.9" y="94.8">R15</text>
<text x="4.2" y="100.3">SINE(0 0.2 440)</text>
<text x="53" y="100.4">R5</text>
<text x="60.5" y="99.5">1µF</text>
<text x="76.7" y="100.4">R6</text>
<text x="127.4" y="98.1">1K</text>
<text x="152.1" y="99">R10</text>
<text x="170.9" y="96.7">1µF</text>
<text x="180.4" y="96.7">1K</text>
<text x="189.8" y="99">P3a_100K</text>
<text x="214.9" y="98">510K</text>
<text x="4.2" y="102.8">AC 0.2</text>
<text x="24.6" y="105.3">GND</text>
<text x="53" y="103.5">10K</text>
<text x="76.7" y="103.5">10K</text>
<text x="126.2" y="107.3">0.22µF</text>
<text x="130.3" y="103.3">C7</text>
<text x="138.5" y="103.2">C13</text>
<text x="138.5" y="107.4">0.047µF</text>
<text x="152.1" y="102.2">10K</text>
<text x="189.8" y="102.2">50K</text>
<text x="206.2" y="107.9">0.1µF</text>
<text x="207.1" y="102.7">C10</text>
<text x="220.9" y="103.9">Q2</text>
<text x="220.9" y="107.1">2N5089</text>
<text x="75.7" y="109.8" transform="rotate(-90 75.7 109.8)">4V5</text>
<text x="151.1" y="108.4" transform="rotate(-90 151.1 108.4)">4V5</text>
<text x="189.8" y="108.8">P3b_100K</text>
<text x="189.8" y="111.9">50K</text>
<text x="231.4" y="108.2">R14</text>
<text x="231.5" y="113.5">100</text>
<text x="240" y="113.5">10µF</text>
<text x="240.6" y="108.2">C11</text>
<text x="260.9" y="110.9">BoardOut</text>
<text x="223.3" y="114.4">R16</text>
<text x="223.3" y="117.5">10K</text>
<text x="249.9" y="114.4">R17</text>
<text x="249.9" y="117.5">10K</text>
<text x="260.9" y="116.5">GND</text>
<text x="15.1" y="124.8">Raw9V</text>
<text x="28.9" y="122.2">D1</text>
<text x="62.4" y="124.8">9V</text>
<text x="100.8" y="124" transform="rotate(-90 100.8 124)">9V</text>
<text x="10.9" y="127.7">9VSupply</text>
<text x="26.4" y="127.4">1N4007</text>
<text x="47.4" y="129.8">R1</text>
<text x="100.8" y="127.6">D9</text>
<text x="4.1" y="133.5">SINE(9 0.01 60)</text>
<text x="4.1" y="135.9">AC 0.01</text>
<text x="36.6" y="133.9">C2</text>
<text x="47.4" y="132.9">10K</text>
<text x="62.4" y="136">4V5</text>
<text x="100.8" y="133.2">D</text>
<text x="36.6" y="138.1">100µF</text>
<text x="47.4" y="139.5">R2</text>
<text x="47.4" y="142.7">10K</text>
<text x="57.5" y="139.5">C1</text>
<text x="57.5" y="143.7">47µF</text>
<text x="101.9" y="139.5">R18</text>
<text x="101.9" y="142.7">3.3K</text>
<text x="17.6" y="148.6">GND</text>
<text x="10" y="162.6">.tran 0 3 2.95 10u</text>
<text x="10.8" y="167.4">.ac dec 1000 20 50000</text>
</g>
</svg>
